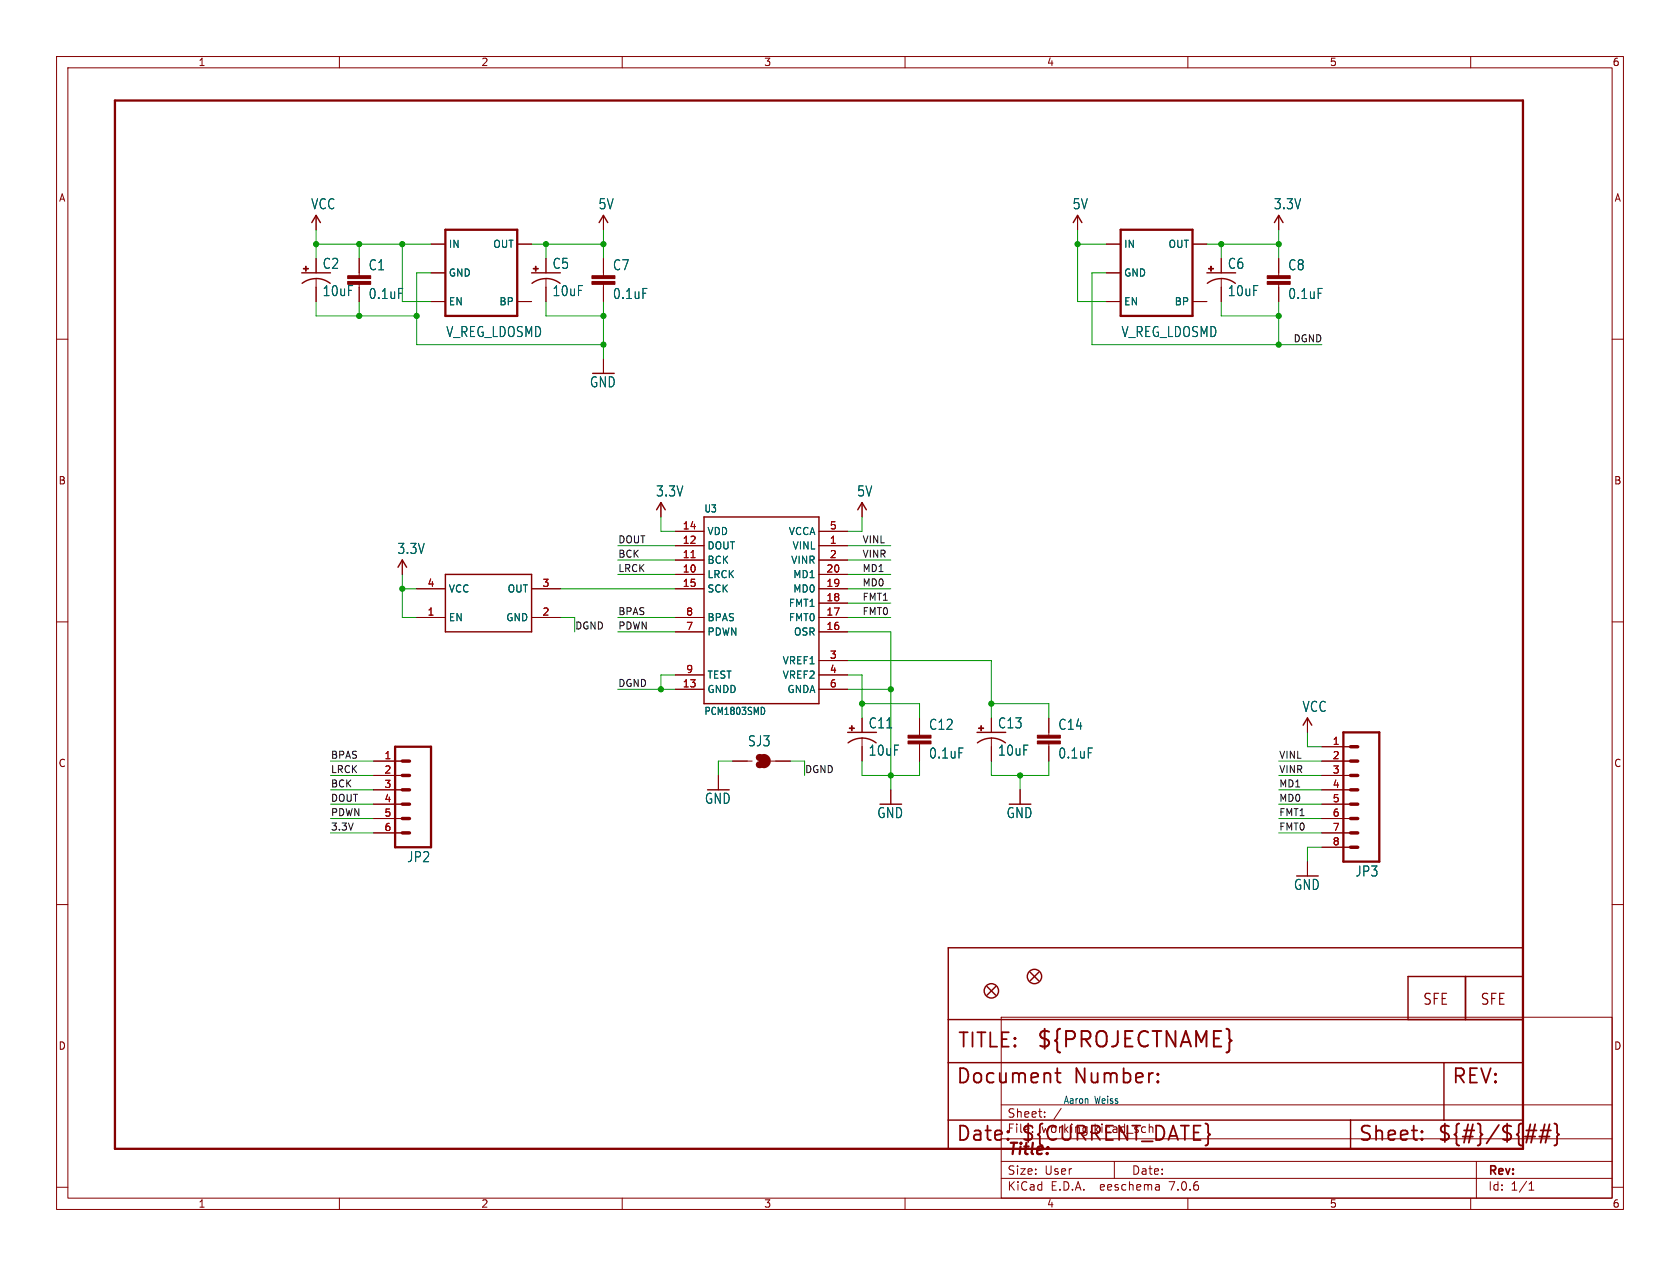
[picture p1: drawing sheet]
<svg xmlns="http://www.w3.org/2000/svg" width="297mm" height="224mm" viewBox="0 0 297 224" stroke-linecap="round" stroke-linejoin="round" font-family="sans-serif">
<g fill="none" stroke="#840000" stroke-width=".18">
<path d="M10 10h277v203.9h-277zM12 12h273v199.9h-273zM60 10v2M110 10v2M160 10v2M210 10v2M260 10v2M55.9 38.1v2.5M106.7 38.1v2.5M190.5 38.1v2.5M226.1 38.1v2.5M10 60h2"/>
<path d="M55.9 45.7v2.6M55.9 49.3v4M63.5 45.7v3.1M63.5 50.3v3M76.2 43.2h2.5M76.2 48.3h2.5M76.2 53.3h2.5M91.4 43.2h2.6M91.4 53.3h2.6M96.5 45.7v2.6M96.5 49.3v4M106.7 45.7v3.1"/>
<path d="M106.7 50.3v3M195.6 43.2h2.5M195.6 48.3h2.5M195.6 53.3h2.5M210.8 43.2h2.6M210.8 53.3h2.6M215.9 45.7v2.6M215.9 49.3v4M226.1 45.7v3.1M226.1 50.3v3M285 60h2M106.7 63.5v2.5"/>
<path d="M71.1 99.1v2.5M116.8 88.9v2.5M119.4 96.5h5.1M119.4 99.1h5.1M119.4 94h5.1M144.8 96.5h5.1M144.8 99.1h5.1M144.8 94h5.1M152.4 88.9v2.5M10 110h2M73.7 104.1h5M73.7 109.2h5"/>
<path d="M94 104.1h5.1M94 109.2h5.1M119.4 101.6h5.1M119.4 104.1h5.1M119.4 111.8h5.1M119.4 109.2h5.1M119.4 119.4h5.1M144.8 101.6h5.1M144.8 104.1h5.1M144.8 111.8h5.1M144.8 109.2h5.1M144.8 106.7h5.1"/>
<path d="M144.8 116.8h5.1M144.8 119.4h5.1M285 110h2M66 134.6h5.1M66 137.2h5.1M66 139.7h5.1M119.4 121.9h5.1M127 137.2v2.5M129.5 134.6h3.5M136.3 134.6h3.4M144.8 121.9h5.1M152.4 127v2.5"/>
<path d="M152.4 130.6v4M157.5 139.7v2.5M162.6 127v3M162.6 131.6v3M175.3 127v2.5M175.3 130.6v4M180.3 139.7v2.5M185.4 127v3M185.4 131.6v3M231.1 127v2.5M233.7 134.6h5.1M233.7 137.2h5.1"/>
<path d="M233.7 139.7h5.1M233.7 132.1h5.1M10 160h2M66 142.2h5.1M66 144.8h5.1M66 147.3h5.1M231.1 152.4v2.5M233.7 142.2h5.1M233.7 144.8h5.1M233.7 147.3h5.1M233.7 149.9h5.1M285 160h2"/>
<path d="M177 179.9h108v32h-108zM177 195.4h108M184.7 197.5v.1M184.7 196.7v.1M187.6 196l-1.3 2M10 210h2M60 211.9v2M110 211.9v2M160 211.9v2M177 208.4h108M177 205.4h108M177 201.4h108"/>
<path d="M197 205.4v3M204.9 209.6l.1 .9M205 210.4l-.2 .1M205 209.9h-.2M210 211.9v2M260 211.9v2M261 205.4v6.5M270.3 210.5h.9M270.3 209.4l.4-.4v1.5M285 210h2"/>
</g>
<g fill="none" stroke="#840000" stroke-width=".25">
<path d="M55.1 39.4l.8-1.3 .7 1.3M105.9 39.4l.8-1.3 .7 1.3M189.7 39.4l.8-1.3 .8 1.3M225.3 39.4l.8-1.3 .7 1.3M53.3 48.3h5.1M53.4 50.1a4.1 4.1 0 0 1 5 0M94 48.3h5.1M94.1 50.1a4.1 4.1 0 0 1 4.9 0M213.4 48.3h5M213.4 50.1a4.1 4.1 0 0 1 5 0M116.1 90.2l.7-1.3 .8 1.3M124.5 91.4h20.3v33.1h-20.3z"/>
<path d="M151.6 90.2l.8-1.3 .8 1.3M70.4 100.3l.7-1.2 .8 1.2M78.7 101.6h15.3v10.2h-15.3zM149.9 129.5h5M149.9 131.4a4.1 4.1 0 0 1 5 0M172.7 129.5h5.1M172.8 131.4a4.1 4.1 0 0 1 4.9 0M230.4 128.3l.7-1.3 .8 1.3M167.6 167.6h101.6v35.6h-101.6zM174.5 174.5l1.5 1.5M176 174.5l-1.5 1.5M182.1 172l1.5 1.5"/>
<path d="M183.6 172l-1.5 1.5M259.1 172.7v7.6M269.2 172.7h-20.3v7.6M167.6 180.3h101.6M167.6 198.1h101.6M167.6 188h101.6M238.8 198.1v5.1M255.3 188v10.1"/>
<circle cx="175.3" cy="175.3" r="1.27"/>
<circle cx="182.9" cy="172.7" r="1.27"/>
</g>
<path d="M20.3 17.8h248.9v185.4h-248.9zM78.7 40.6h12.7v15.3h-12.7zM198.1 40.6h12.7v15.3h-12.7zM69.8 132.1h6.4v17.8h-6.4zM237.5 129.5h6.3v22.9h-6.3z" fill="none" stroke="#840000" stroke-width=".41"/>
<path d="M134.2 134a.64 .64 0 0 1 .7 .6 .64 .64 0 0 1-.7 .7M135 134a.64 .64 0 0 1 .6 .6 .64 .64 0 0 1-.6 .7" fill="none" stroke="#840000" stroke-width="1.3"/>
<g fill="#840000" stroke="#840000" stroke-width=".18">
<path d="M183.4 131.1h4.1v.5h-4.1z"/>
<path d="M183.4 130h4.1v.6h-4.1z"/>
<path d="M173 128.7h.9v.2h-.9z"/>
<path d="M173.4 128.4h.1v.9h-.1z"/>
<path d="M94.3 47.5h.9v.1h-.9z"/>
<path d="M94.6 47.1h.2v.9h-.2z"/>
<path d="M150.1 128.7h.9v.2h-.9z"/>
<path d="M150.5 128.4h.2v.9h-.2z"/>
<path d="M160.5 131.1h4.1v.5h-4.1z"/>
<path d="M160.5 130h4.1v.6h-4.1z"/>
<path d="M61.5 49.8h4v.5h-4z"/>
<path d="M61.5 48.8h4v.5h-4z"/>
<path d="M53.6 47.5h.9v.1h-.9z"/>
<path d="M54 47.1h.1v.9h-.1z"/>
<path d="M104.6 49.8h4.1v.5h-4.1z"/>
<path d="M104.6 48.8h4.1v.5h-4.1z"/>
<path d="M224 49.8h4.1v.5h-4.1z"/>
<path d="M224 48.8h4.1v.5h-4.1z"/>
<path d="M213.6 47.5h.9v.1h-.9z"/>
<path d="M214 47.1h.2v.9h-.2z"/>
</g>
<g fill="none" stroke="#840000" stroke-width=".32">
<path d="M186.5 189.8h1M186.9 188.9v2.2l.1 .3 .5 .1M204.7 191.2l.1 .2-.1 .1M204.7 191.2l-.1 .2 .1 .1M204.7 189.9v.2M204.7 191.2v.3M204.7 189.9l.1 .1-.1 .1M204.7 189.9l-.1 .1 .1 .1M269.8 199.9h1.8M271.4 198.9l-.7 3.2M272.4 199.9h1.8M273.1 198.9l-.7 3.2"/>
<path d="M273.9 198.9l-.7 3.2M274.8 198.7l.3 .2 .2 .2v1.2l.3 .4-.3 .3v1.2l-.2 .3-.3 .1M178.2 201.4l.1 .1-.1 .1M251.4 201.4l.1 .1-.1 .1M251.4 201.4l-.1 .1 .1 .1M251.4 200.1v.2M251.4 201.4v.2M251.4 200.1l.1 .1-.1 .1M251.4 200.1l-.1 .1 .1 .1M269.6 201h1.8M272.1 201h1.8"/>
</g>
<g fill="none" stroke="#840000" stroke-width=".61">
<path d="M71.1 134.6h1.3M71.1 137.2h1.3M71.1 139.7h1.3M238.8 134.6h1.2M238.8 137.2h1.2M238.8 139.7h1.2M238.8 132.1h1.2M71.1 142.2h1.3M71.1 144.8h1.3M71.1 147.3h1.3M238.8 142.2h1.2M238.8 144.8h1.2"/>
<path d="M238.8 147.3h1.2M238.8 149.9h1.2"/>
</g>
<path d="M122.2 98.6h.7" fill="none" stroke="#a90000" stroke-width=".18"/>
<path d="M135 125.2l.2 .5-.2 .6" fill="none" stroke="#006464" stroke-width=".18"/>
<g fill="none" stroke="#009600" stroke-width=".18">
<path d="M55.9 43.2h20.3M55.9 40.6v5.1M55.9 53.3v2.6h17.8M63.5 43.2v2.5M63.5 53.3v2.6M71.1 43.2v10.1h5.1M76.2 48.3h-2.5v12.7h33M94 43.2h12.7M96.5 43.2v2.5M96.5 53.3v2.6h10.2M106.7 40.6v5.1M106.7 53.3v10.2"/>
<path d="M190.5 43.2h5.1M190.5 40.6v12.7h5.1M195.6 48.3h-2.6v12.7h40.7M213.4 43.2h12.7M215.9 53.3v2.6h10.2M215.9 43.2v2.5M226.1 40.6v5.1M226.1 53.3v7.7M109.2 99.1h10.2M109.2 96.5h10.2M116.8 91.4v2.6h2.6M149.9 99.1h7.6"/>
<path d="M149.9 96.5h7.6M152.4 91.4v2.6h-2.5M71.1 101.6v7.6h2.6M71.1 104.1h2.6M99.1 109.2h2.5v2.6M99.1 104.1h20.3M109.2 111.8h10.2M109.2 109.2h10.2M109.2 101.6h10.2M119.4 119.4h-2.6v2.5M149.9 116.8h25.4v10.2M149.9 111.8h7.6v27.9"/>
<path d="M149.9 119.4h2.5v7.6M149.9 109.2h7.6M149.9 101.6h7.6M149.9 106.7h7.6M149.9 104.1h7.6M58.4 134.6h7.6M58.4 137.2h7.6M58.4 139.7h7.6M109.2 121.9h10.2M129.5 134.6h-2.5v2.6M139.7 134.6h2.5v2.6M149.9 121.9h7.6"/>
<path d="M152.4 124.5h10.2v2.5M152.4 134.6v2.6h10.2v-2.6M175.3 124.5h10.1v2.5M175.3 134.6v2.6h10.1v-2.6M180.3 137.2v2.5M226.1 134.6h7.6M226.1 137.2h7.6M226.1 139.7h7.6M231.1 129.5v2.6h2.6M58.4 142.2h7.6M58.4 147.3h7.6M58.4 144.8h7.6"/>
<path d="M226.1 142.2h7.6M226.1 147.3h7.6M226.1 144.8h7.6M233.7 149.9h-2.6v2.5"/>
</g>
<g fill="#009600" stroke="#009600" stroke-width=".18">
<circle cx="96.5" cy="43.2" r=".46"/>
<circle cx="106.7" cy="43.2" r=".46"/>
<circle cx="63.5" cy="55.9" r=".46"/>
<circle cx="106.7" cy="55.9" r=".46"/>
<circle cx="106.7" cy="61" r=".46"/>
<circle cx="71.1" cy="43.2" r=".46"/>
<circle cx="73.7" cy="55.9" r=".46"/>
<circle cx="63.5" cy="43.2" r=".46"/>
<circle cx="55.9" cy="43.2" r=".46"/>
<circle cx="180.3" cy="137.2" r=".46"/>
<circle cx="157.5" cy="137.2" r=".46"/>
<circle cx="157.5" cy="121.9" r=".46"/>
<circle cx="175.3" cy="124.5" r=".46"/>
<circle cx="152.4" cy="124.5" r=".46"/>
<circle cx="116.8" cy="121.9" r=".46"/>
<circle cx="71.1" cy="104.1" r=".46"/>
<circle cx="190.5" cy="43.2" r=".46"/>
<circle cx="226.1" cy="55.9" r=".46"/>
<circle cx="226.1" cy="61" r=".46"/>
<circle cx="215.9" cy="43.2" r=".46"/>
<circle cx="226.1" cy="43.2" r=".46"/>
</g>
<text font-size="3.8" fill="#840000" x="183.1" y="185.7">${PROJECTNAME}</text>
<g font-size="3.5" fill="#840000">
<text x="169.2" y="185.7">TITLE:</text>
<text x="168.9" y="192.1">Document</text>
<text x="189.9" y="192.1">Number:</text>
<text x="256.5" y="192.1">REV:</text>
<text x="168.9" y="202.2">Date:</text>
<text x="180.3" y="202.2">${CURRENT_DATE}</text>
<text x="240" y="202.2">Sheet:</text>
<text x="254" y="202.2">${#}/${##}</text>
</g>
<text font-size="2.8" fill="#840000" x="178" y="204.8">Title:</text>
<g font-size="2.7" fill="#840000">
<text x="251.5" y="178">SFE</text>
<text x="261.6" y="178">SFE</text>
</g>
<g font-size="2.5" fill="#006464">
<text x="54.9" y="37.2">VCC</text>
<text x="105.7" y="37.2">5V</text>
<text x="189.5" y="37.2">5V</text>
<text x="225.1" y="37.2">3.3V</text>
<text x="57" y="47.8">C2</text>
<text x="97.6" y="47.8">C5</text>
<text x="217" y="47.8">C6</text>
<text x="57" y="52.6">10uF</text>
<text x="65.1" y="48">C1</text>
<text x="65.1" y="53.1">0.1uF</text>
<text x="97.6" y="52.6">10uF</text>
<text x="108.3" y="48">C7</text>
<text x="108.3" y="53.1">0.1uF</text>
<text x="217" y="52.6">10uF</text>
<text x="227.6" y="48">C8</text>
<text x="227.6" y="53.1">0.1uF</text>
<text x="78.8" y="59.8">V_REG_LDOSMD</text>
<text x="198.2" y="59.8">V_REG_LDOSMD</text>
<text x="104.2" y="68.7">GND</text>
<text x="115.9" y="88">3.3V</text>
<text x="151.4" y="88">5V</text>
<text x="70.2" y="98.2">3.3V</text>
<text x="153.5" y="129">C11</text>
<text x="164.1" y="129.3">C12</text>
<text x="176.3" y="129">C13</text>
<text x="187" y="129.3">C14</text>
<text x="230.2" y="126.1">VCC</text>
<text x="132.1" y="132.2">SJ3</text>
<text x="153.5" y="133.9">10uF</text>
<text x="164.1" y="134.4">0.1uF</text>
<text x="176.3" y="133.9">10uF</text>
<text x="187" y="134.4">0.1uF</text>
<text x="124.5" y="142.4">GND</text>
<text x="155" y="144.9">GND</text>
<text x="177.9" y="144.9">GND</text>
<text x="71.9" y="152.7">JP2</text>
<text x="239.5" y="155.3">JP3</text>
<text x="228.7" y="157.6">GND</text>
</g>
<g font-size="2.1" fill="#840000">
<text x="178" y="197.9">Sheet:</text>
<text x="178" y="200.6">File:</text>
<text x="184.1" y="200.6">working.kicad_sch</text>
<text x="178" y="208">Size:</text>
<text x="184.7" y="208">User</text>
<text x="200" y="208">Date:</text>
<text x="263" y="208.2">Rev:</text>
<text x="178" y="210.8">KiCad</text>
<text x="185.7" y="210.8">E.D.A.</text>
<text x="194.6" y="210.8">eeschema</text>
<text x="207" y="210.8">7.0.6</text>
<text x="263" y="210.8">Id:</text>
<text x="267.1" y="210.8">1/1</text>
</g>
<g font-size="1.8" fill="#840000">
<text x="35" y="11.9">1</text>
<text x="85" y="11.9">2</text>
<text x="135" y="11.9">3</text>
<text x="185" y="11.9">4</text>
<text x="235" y="11.9">5</text>
<text x="285" y="11.9">6</text>
<text x="10.3" y="35.9">A</text>
<text x="285.3" y="35.9">A</text>
<text x="10.3" y="85.9">B</text>
<text x="285.3" y="85.9">B</text>
<text x="10.3" y="135.9">C</text>
<text x="285.3" y="135.9">C</text>
<text x="10.3" y="185.9">D</text>
<text x="285.3" y="185.9">D</text>
<text x="35" y="213.8">1</text>
<text x="85" y="213.8">2</text>
<text x="135" y="213.8">3</text>
<text x="185" y="213.8">4</text>
<text x="235" y="213.8">5</text>
<text x="285" y="213.8">6</text>
</g>
<g font-size="1.8" fill="#006464">
<text x="79.2" y="44">IN</text>
<text x="87.1" y="44">OUT</text>
<text x="198.6" y="44">IN</text>
<text x="206.5" y="44">OUT</text>
<text x="79.2" y="49.1">GND</text>
<text x="198.6" y="49.1">GND</text>
<text x="79.2" y="54.2">EN</text>
<text x="88.2" y="54.2">BP</text>
<text x="198.6" y="54.2">EN</text>
<text x="207.6" y="54.2">BP</text>
<text x="124.4" y="90.8">U3</text>
<text x="125" y="94.8">VDD</text>
<text x="139.4" y="94.8">VCCA</text>
<text x="125" y="99.9">BCK</text>
<text x="125" y="97.4">DOUT</text>
<text x="139.8" y="99.9">VINR</text>
<text x="140" y="97.4">VINL</text>
<text x="79.2" y="105">VCC</text>
<text x="89.6" y="105">OUT</text>
<text x="125" y="102.5">LRCK</text>
<text x="125" y="105">SCK</text>
<text x="139.4" y="107.5">FMT1</text>
<text x="140.1" y="105">MD0</text>
<text x="140.1" y="102.5">MD1</text>
<text x="79.2" y="110.1">EN</text>
<text x="89.4" y="110.1">GND</text>
<text x="125" y="112.6">PDWN</text>
<text x="125" y="110.1">BPAS</text>
<text x="139.4" y="110.1">FMT0</text>
<text x="140.3" y="112.6">OSR</text>
<text x="138.3" y="117.7">VREF1</text>
<text x="125" y="122.8">GNDD</text>
<text x="125" y="120.2">TEST</text>
<text x="138.3" y="120.2">VREF2</text>
<text x="139.1" y="122.8">GNDA</text>
<text x="124.4" y="126.7">PCM1803SMD</text>
</g>
<g font-size="1.8" fill="#a90000">
<text x="120.6" y="93.7">14</text>
<text x="146.6" y="93.7">5</text>
<text x="120.6" y="101.3">10</text>
<text x="120.6" y="98.8">11</text>
<text x="120.6" y="96.3">12</text>
<text x="146" y="101.3">20</text>
<text x="146.6" y="96.3">1</text>
<text x="146.6" y="98.8">2</text>
<text x="75.5" y="103.9">4</text>
<text x="95.8" y="103.9">3</text>
<text x="120.6" y="103.9">15</text>
<text x="146" y="106.4">18</text>
<text x="146" y="103.9">19</text>
<text x="75.5" y="109">1</text>
<text x="95.8" y="109">2</text>
<text x="121.2" y="111.5">7</text>
<text x="121.2" y="109">8</text>
<text x="146" y="111.5">16</text>
<text x="146" y="109">17</text>
<text x="121.2" y="119.1">9</text>
<text x="146.6" y="116.6">3</text>
<text x="146.6" y="119.1">4</text>
<text x="120.6" y="121.7">13</text>
<text x="146.6" y="121.7">6</text>
<text x="235.5" y="131.8">1</text>
<text x="67.9" y="134.4">1</text>
<text x="67.9" y="136.9">2</text>
<text x="235.5" y="134.4">2</text>
<text x="235.5" y="136.9">3</text>
<text x="67.9" y="139.4">3</text>
<text x="67.9" y="142">4</text>
<text x="235.5" y="139.4">4</text>
<text x="235.5" y="142">5</text>
<text x="67.9" y="144.5">5</text>
<text x="67.9" y="147.1">6</text>
<text x="235.5" y="144.5">6</text>
<text x="235.5" y="147.1">7</text>
<text x="235.5" y="149.6">8</text>
</g>
<g font-size="1.8" fill="#0000c2">
<text x="188" y="195.3">Aaron</text>
<text x="193.5" y="195.3">Weiss</text>
</g>
<g font-size="1.7" fill="#0f0f0f">
<text x="228.6" y="60.6">DGND</text>
<text x="109.2" y="101.3">LRCK</text>
<text x="109.2" y="98.7">BCK</text>
<text x="109.2" y="96.2">DOUT</text>
<text x="152.4" y="101.3">MD1</text>
<text x="152.4" y="98.7">VINR</text>
<text x="152.4" y="96.2">VINL</text>
<text x="152.4" y="103.8">MD0</text>
<text x="152.4" y="106.3">FMT1</text>
<text x="101.6" y="111.4">DGND</text>
<text x="109.2" y="111.4">PDWN</text>
<text x="109.2" y="108.9">BPAS</text>
<text x="152.4" y="108.9">FMT0</text>
<text x="109.2" y="121.6">DGND</text>
<text x="58.4" y="134.3">BPAS</text>
<text x="58.4" y="136.8">LRCK</text>
<text x="142.2" y="136.8">DGND</text>
<text x="226.1" y="136.8">VINR</text>
<text x="226.1" y="134.3">VINL</text>
<text x="58.4" y="139.4">BCK</text>
<text x="58.4" y="141.9">DOUT</text>
<text x="226.1" y="139.4">MD1</text>
<text x="226.1" y="141.9">MD0</text>
<text x="58.4" y="147">3.3V</text>
<text x="58.4" y="144.4">PDWN</text>
<text x="226.1" y="147">FMT0</text>
<text x="226.1" y="144.4">FMT1</text>
</g>
</svg>
